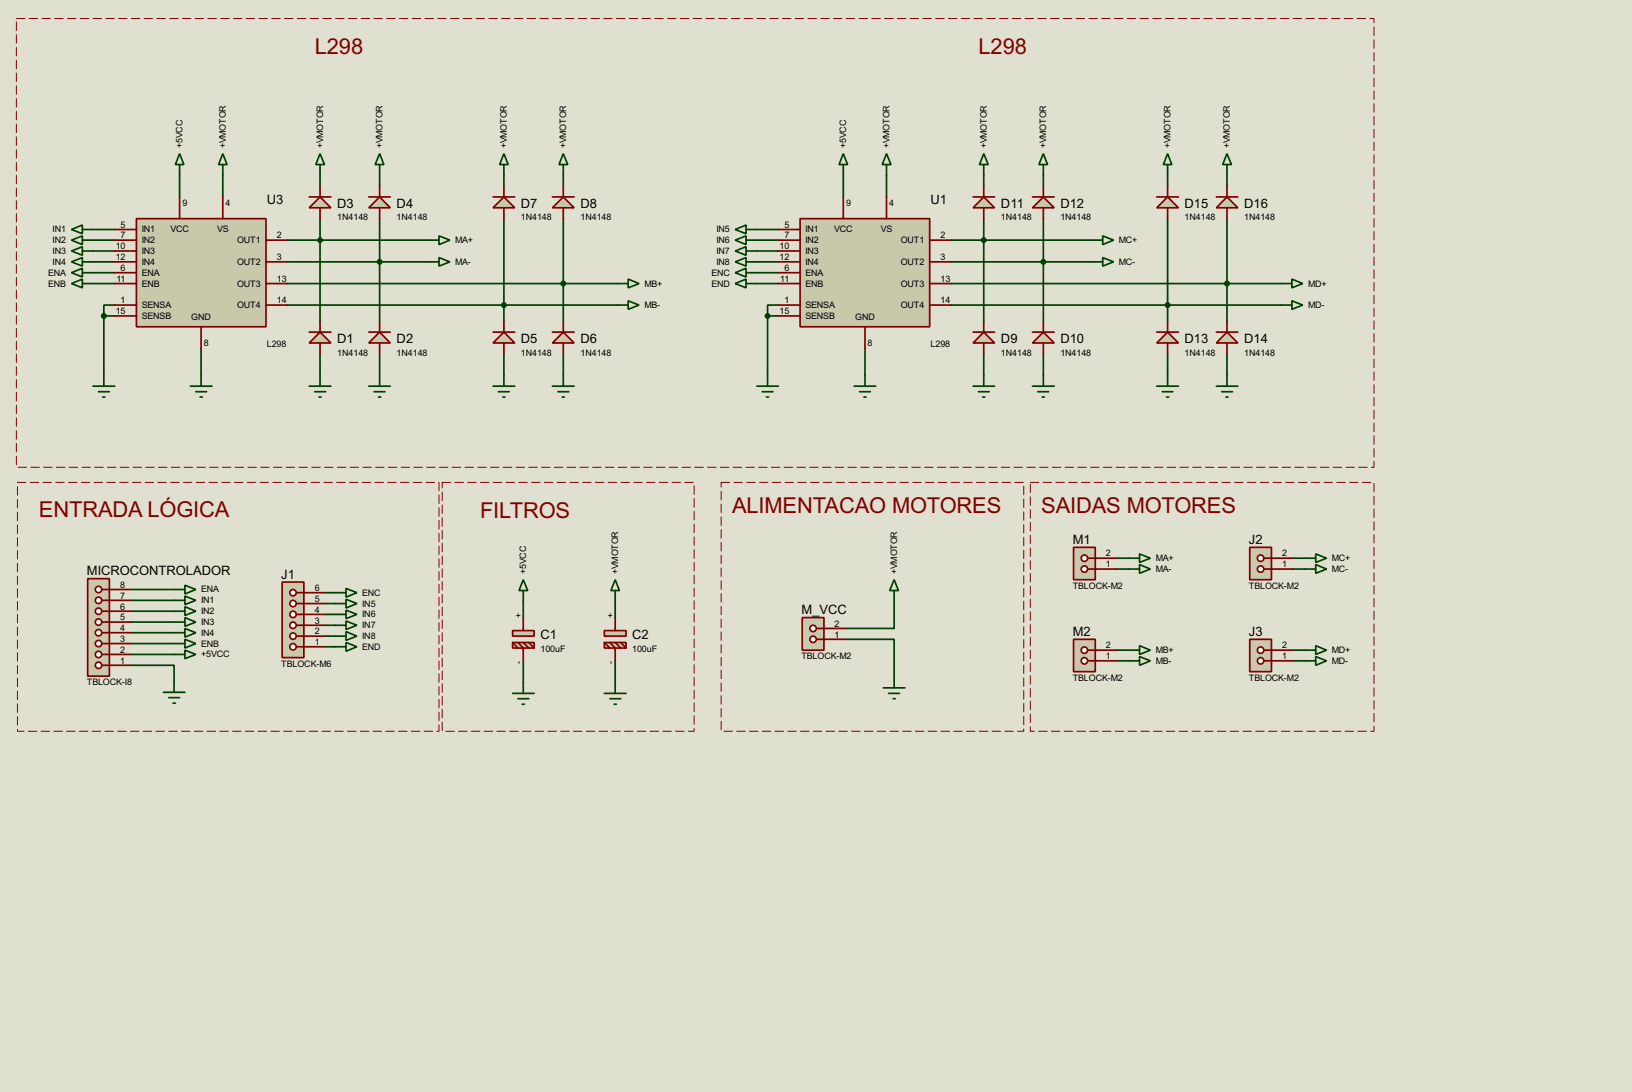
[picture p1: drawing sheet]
<svg xmlns="http://www.w3.org/2000/svg" width="383mm" height="256mm" viewBox="0 0 383 256" stroke-linecap="round" stroke-linejoin="round" font-family="sans-serif">
<path d="M0 0h383.5v256.5h-383.5z" fill="#e0e0d0"/>
<g fill="none" stroke="#004000" stroke-width=".4">
<path d="M21.9 53.9h5.1M21.9 56.4h5.1M21.9 59h5.1M42.2 41.2v5.1M52.4 41.2v5.1M67.6 56.4h33M75.2 41.2v2.5M75.2 51.4v24.1M89.2 41.2v2.5M89.2 51.4v24.1M118.4 41.2v2.5M118.4 51.4v24.1"/>
<path d="M132.4 41.2v2.5M132.4 51.4v24.1M177.9 53.9h5M177.9 56.4h5M177.9 59h5M198.2 41.2v5.1M208.3 41.2v5.1M223.6 56.4h33M231.2 41.2v2.5M231.2 51.4v24.1M245.2 41.2v2.5M245.2 51.4v24.1"/>
<path d="M274.4 41.2v2.5M274.4 51.4v24.1M288.3 41.2v2.5M288.3 51.4v24.1M21.9 64.1h5.1M21.9 61.5h5.1M21.9 66.6h5.1M24.4 74.2h2.6M24.4 74.2v14M27 71.7h-2.6v2.5M67.6 61.5h33M67.6 66.6h77.5"/>
<path d="M67.6 71.7h77.5M177.9 64.1h5M177.9 61.5h5M177.9 66.6h5M180.4 74.2h2.5M180.4 74.2v14M182.9 71.7h-2.5v2.5M223.6 61.5h33M223.6 66.6h77.4M223.6 71.7h77.4M47.3 81.8v6.4M75.2 83.1v5.1"/>
<path d="M89.2 83.1v5.1M118.4 83.1v5.1M132.4 83.1v5.1M203.3 81.8v6.4M231.2 83.1v5.1M245.2 83.1v5.1M274.4 83.1v5.1M288.3 83.1v5.1M30.8 138.5h10.1M76.5 139.2h2.3M262.4 131.1h2.8M262.4 133.7h2.8"/>
<path d="M303.8 131.1h2.8M303.8 133.7h2.8M30.8 156.3h10.1v3.8M30.8 153.7h10.1M30.8 141h10.1M30.8 143.6h10.1M30.8 146.1h10.1M30.8 148.6h10.1M30.8 151.2h10.1M76.5 141.8h2.3M76.5 144.3h2.3M76.5 146.9h2.3"/>
<path d="M76.5 149.4h2.3M76.5 151.9h2.3M123 141.3v3.8M123 155.2v5.1M144.6 141.3v3.8M144.6 155.2v5.1M198.7 150.2h11.4v8.9M210.1 141.3v6.3h-11.4M262.4 152.7h2.8M262.4 155.2h2.8M303.8 152.7h2.8M303.8 155.2h2.8"/>
</g>
<path d="M3.9 4.4h319v105.4h-319z" fill="none" stroke="#e0e0d0" stroke-width=".23"/>
<path d="M3.9 4.4h319v105.4h-319z" fill="none" stroke="#800000" stroke-width=".23" stroke-dasharray="2 1"/>
<path d="M32.1 51.4h30.4v25.4h-30.4z" fill="#c8c8aa" stroke="#800000" stroke-width=".4"/>
<g fill="none" stroke="#800000" stroke-width=".4">
<path d="M27 53.9h5.1M27 56.4h5.1M27 59h5.1M42.2 46.3v5.1M52.4 46.3v5.1M62.5 56.4h5.1M27 64.1h5.1M27 61.5h5.1M27 66.6h5.1M27 71.7h5.1M27 74.2h5.1M47.3 76.8v5"/>
<path d="M62.5 61.5h5.1M62.5 66.6h5.1M62.5 71.7h5.1"/>
</g>
<g fill="none" stroke="#004000" stroke-width=".4">
<path d="M42.2 36.1l1 2.6h-2zM42.2 38.7v2.5M52.4 36.1l1 2.6h-2zM52.4 38.7v2.5M16.8 53.9l2.6-1v2zM16.8 56.4l2.6-1v2.1zM19.4 56.4h2.5M19.4 53.9h2.5M100.6 56.4h2.6M103.2 55.4l2.5 1-2.5 1.1zM16.8 64.1l2.6-1.1v2.1zM19.4 64.1h2.5"/>
<path d="M100.6 61.5h2.6M103.2 60.5l2.5 1-2.5 1zM21.9 90.7h5.1M23.2 92h2.5M24.2 93.3h.5M24.4 88.2v2.5M44.8 90.7h5M46 92h2.6M47 93.3h.6M47.3 88.2v2.5M40.9 153.7h2.6M43.5 152.7l2.5 1-2.5 1z"/>
<path d="M38.4 162.6h5.1M39.7 163.9h2.5M40.7 165.2h.5M40.9 160.1v2.5"/>
</g>
<circle cx="24.4" cy="74.2" r=".5" fill="#004000" stroke="#004000" stroke-width=".4"/>
<path d="M75.2 78l2.6 2.6h-5.1z" fill="#c8c8aa" stroke="#800000" stroke-width=".4"/>
<path d="M72.7 78h5.1M75.2 75.5v2.5M75.2 80.6v2.5" fill="none" stroke="#800000" stroke-width=".4"/>
<path d="M89.2 78l2.5 2.6h-5z" fill="#c8c8aa" stroke="#800000" stroke-width=".4"/>
<path d="M86.7 78h5M89.2 75.5v2.5M89.2 80.6v2.5" fill="none" stroke="#800000" stroke-width=".4"/>
<path d="M75.2 46.3l2.6 2.5h-5.1z" fill="#c8c8aa" stroke="#800000" stroke-width=".4"/>
<path d="M72.7 46.3h5.1M75.2 43.7v2.6M75.2 48.8v2.6" fill="none" stroke="#800000" stroke-width=".4"/>
<path d="M89.2 46.3l2.5 2.5h-5z" fill="#c8c8aa" stroke="#800000" stroke-width=".4"/>
<path d="M86.7 46.3h5M89.2 43.7v2.6M89.2 48.8v2.6" fill="none" stroke="#800000" stroke-width=".4"/>
<g fill="#004000" stroke="#004000" stroke-width=".4">
<circle cx="75.2" cy="56.4" r=".5"/>
<circle cx="89.2" cy="61.5" r=".5"/>
</g>
<g fill="none" stroke="#004000" stroke-width=".4">
<path d="M75.2 36.1l1.1 2.6h-2.1zM75.2 38.7v2.5M89.2 36.1l1 2.6h-2zM89.2 38.7v2.5M145.1 66.6h2.5M145.1 71.7h2.5M147.6 65.6l2.6 1-2.6 1zM147.6 70.7l2.6 1-2.6 1zM72.7 90.7h5.1M74 92h2.5M75 93.3h.5M75.2 88.2v2.5"/>
<path d="M86.7 90.7h5M87.9 92h2.6M89 93.3h.5M89.2 88.2v2.5"/>
</g>
<path d="M118.4 78l2.6 2.6h-5.1z" fill="#c8c8aa" stroke="#800000" stroke-width=".4"/>
<path d="M115.9 78h5.1M118.4 75.5v2.5M118.4 80.6v2.5" fill="none" stroke="#800000" stroke-width=".4"/>
<path d="M132.4 78l2.5 2.6h-5.1z" fill="#c8c8aa" stroke="#800000" stroke-width=".4"/>
<path d="M129.8 78h5.1M132.4 75.5v2.5M132.4 80.6v2.5" fill="none" stroke="#800000" stroke-width=".4"/>
<path d="M118.4 46.3l2.6 2.5h-5.1z" fill="#c8c8aa" stroke="#800000" stroke-width=".4"/>
<path d="M115.9 46.3h5.1M118.4 43.7v2.6M118.4 48.8v2.6" fill="none" stroke="#800000" stroke-width=".4"/>
<path d="M132.4 46.3l2.5 2.5h-5.1z" fill="#c8c8aa" stroke="#800000" stroke-width=".4"/>
<path d="M129.8 46.3h5.1M132.4 43.7v2.6M132.4 48.8v2.6" fill="none" stroke="#800000" stroke-width=".4"/>
<g fill="none" stroke="#004000" stroke-width=".4">
<path d="M118.4 36.1l1 2.6h-2zM118.4 38.7v2.5M132.4 36.1l1 2.6h-2zM132.4 38.7v2.5M16.8 59l2.6-1v2zM19.4 59h2.5M16.8 61.5l2.6-1v2zM16.8 66.6l2.6-1v2zM19.4 61.5h2.5M19.4 66.6h2.5M115.9 90.7h5.1M117.1 92h2.6"/>
<path d="M118.2 93.3h.5M118.4 88.2v2.5M129.8 90.7h5.1M131.1 92h2.6M132.1 93.3h.5M132.4 88.2v2.5"/>
</g>
<g fill="#004000" stroke="#004000" stroke-width=".4">
<circle cx="132.3" cy="66.6" r=".5"/>
<circle cx="118.4" cy="71.7" r=".5"/>
</g>
<path d="M20.6 135.9h5.1v22.9h-5.1z" fill="#c8c8aa" stroke="#800000" stroke-width=".4"/>
<path d="M23.9 156.3h1.8" fill="none" stroke="#800000" stroke-width=".4"/>
<circle cx="23.1" cy="156.3" r=".75" fill="#feffff" stroke="#800000" stroke-width=".4"/>
<path d="M23.9 153.7h1.8" fill="none" stroke="#800000" stroke-width=".4"/>
<circle cx="23.1" cy="153.7" r=".75" fill="#feffff" stroke="#800000" stroke-width=".4"/>
<path d="M23.9 151.2h1.8" fill="none" stroke="#800000" stroke-width=".4"/>
<circle cx="23.1" cy="151.2" r=".75" fill="#feffff" stroke="#800000" stroke-width=".4"/>
<path d="M23.9 148.6h1.8" fill="none" stroke="#800000" stroke-width=".4"/>
<circle cx="23.1" cy="148.6" r=".75" fill="#feffff" stroke="#800000" stroke-width=".4"/>
<path d="M23.9 146.1h1.8" fill="none" stroke="#800000" stroke-width=".4"/>
<circle cx="23.1" cy="146.1" r=".75" fill="#feffff" stroke="#800000" stroke-width=".4"/>
<path d="M23.9 143.6h1.8" fill="none" stroke="#800000" stroke-width=".4"/>
<circle cx="23.1" cy="143.6" r=".75" fill="#feffff" stroke="#800000" stroke-width=".4"/>
<path d="M23.9 141h1.8" fill="none" stroke="#800000" stroke-width=".4"/>
<circle cx="23.1" cy="141" r=".75" fill="#feffff" stroke="#800000" stroke-width=".4"/>
<path d="M23.9 138.5h1.8" fill="none" stroke="#800000" stroke-width=".4"/>
<circle cx="23.1" cy="138.5" r=".75" fill="#feffff" stroke="#800000" stroke-width=".4"/>
<path d="M25.7 138.5h5.1M25.7 156.3h5.1M25.7 153.7h5.1M25.7 151.2h5.1M25.7 148.6h5.1M25.7 146.1h5.1M25.7 143.6h5.1M25.7 141h5.1" fill="none" stroke="#800000" stroke-width=".4"/>
<path d="M40.9 138.5h2.6M43.5 137.5l2.5 1-2.5 1zM40.9 141h2.6M40.9 143.6h2.6M40.9 146.1h2.6M40.9 148.6h2.6M40.9 151.2h2.6M43.5 140l2.5 1-2.5 1zM43.5 142.5l2.5 1.1-2.5 1zM43.5 145.1l2.5 1-2.5 1zM43.5 147.6l2.5 1-2.5 1.1zM43.5 150.2l2.5 1-2.5 1z" fill="none" stroke="#004000" stroke-width=".4"/>
<g fill="#c8c8aa" stroke="#800000" stroke-width=".4">
<path d="M120.5 148.1h5v1.3h-5z"/>
<path d="M120.5 150.9h5v1.3h-5z"/>
</g>
<path d="M120.5 150.9l1.2 1.3M121.7 150.9l1.3 1.3v3M123 145.1v3M123 150.9l1.3 1.3M124.3 150.9l1.2 1.3" fill="none" stroke="#800000" stroke-width=".4"/>
<g fill="#c8c8aa" stroke="#800000" stroke-width=".4">
<path d="M142 148.1h5.1v1.3h-5.1z"/>
<path d="M142 150.9h5.1v1.3h-5.1z"/>
</g>
<path d="M142 150.9l1.3 1.3M143.3 150.9l1.3 1.3v3M144.6 145.1v3M144.6 150.9l1.3 1.3M145.9 150.9l1.2 1.3" fill="none" stroke="#800000" stroke-width=".4"/>
<g fill="none" stroke="#004000" stroke-width=".4">
<path d="M123 136.2l1 2.5h-2zM123 138.7v2.6M144.6 136.2l1 2.5h-2zM144.6 138.7v2.6M210.1 136.2l1 2.5h-2zM210.1 138.7v2.6M120.5 162.9h5M121.7 164.1h2.6M122.7 165.4h.5M123 160.3v2.6M142 162.9h5.1M143.3 164.1h2.6"/>
<path d="M144.3 165.4h.5M144.6 160.3v2.6"/>
</g>
<path d="M4.1 113.3h99.1v58.5h-99.1zM103.9 113.3h59.2v58.5h-59.2zM169.5 113.3h71.1v58.5h-71.1z" fill="none" stroke="#e0e0d0" stroke-width=".23"/>
<path d="M4.1 113.3h99.1v58.5h-99.1zM103.9 113.3h59.2v58.5h-59.2zM169.5 113.3h71.1v58.5h-71.1z" fill="none" stroke="#800000" stroke-width=".23" stroke-dasharray="2 1"/>
<path d="M188.5 145.1h5.1v7.6h-5.1z" fill="#c8c8aa" stroke="#800000" stroke-width=".4"/>
<path d="M191.8 150.2h1.8" fill="none" stroke="#800000" stroke-width=".4"/>
<circle cx="191" cy="150.2" r=".75" fill="#feffff" stroke="#800000" stroke-width=".4"/>
<path d="M191.8 147.6h1.8" fill="none" stroke="#800000" stroke-width=".4"/>
<circle cx="191" cy="147.6" r=".75" fill="#feffff" stroke="#800000" stroke-width=".4"/>
<path d="M193.6 150.2h5.1M193.6 147.6h5.1" fill="none" stroke="#800000" stroke-width=".4"/>
<path d="M210.1 159.1v2.5M207.6 161.6h5.1M208.8 162.9h2.6M209.9 164.1h.5" fill="none" stroke="#004000" stroke-width=".4"/>
<path d="M242.1 113.3h80.8v58.5h-80.8z" fill="none" stroke="#e0e0d0" stroke-width=".23"/>
<path d="M242.1 113.3h80.8v58.5h-80.8z" fill="none" stroke="#800000" stroke-width=".23" stroke-dasharray="2 1"/>
<path d="M252.3 128.6h5.1v7.6h-5.1z" fill="#c8c8aa" stroke="#800000" stroke-width=".4"/>
<path d="M255.6 133.7h1.8" fill="none" stroke="#800000" stroke-width=".4"/>
<circle cx="254.8" cy="133.7" r=".75" fill="#feffff" stroke="#800000" stroke-width=".4"/>
<path d="M255.6 131.1h1.8" fill="none" stroke="#800000" stroke-width=".4"/>
<circle cx="254.8" cy="131.1" r=".75" fill="#feffff" stroke="#800000" stroke-width=".4"/>
<path d="M257.4 133.7h5M257.4 131.1h5" fill="none" stroke="#800000" stroke-width=".4"/>
<path d="M252.3 150.2h5.1v7.6h-5.1z" fill="#c8c8aa" stroke="#800000" stroke-width=".4"/>
<path d="M255.6 155.2h1.8" fill="none" stroke="#800000" stroke-width=".4"/>
<circle cx="254.8" cy="155.2" r=".75" fill="#feffff" stroke="#800000" stroke-width=".4"/>
<path d="M255.6 152.7h1.8" fill="none" stroke="#800000" stroke-width=".4"/>
<circle cx="254.8" cy="152.7" r=".75" fill="#feffff" stroke="#800000" stroke-width=".4"/>
<path d="M257.4 155.2h5M257.4 152.7h5" fill="none" stroke="#800000" stroke-width=".4"/>
<path d="M265.2 131.1h2.6M265.2 133.7h2.6M267.8 130.1l2.5 1-2.5 1zM267.8 132.6l2.5 1.1-2.5 1zM265.2 152.7h2.6M265.2 155.2h2.6M267.8 151.7l2.5 1-2.5 1zM267.8 154.2l2.5 1-2.5 1.1z" fill="none" stroke="#004000" stroke-width=".4"/>
<path d="M188 51.4h30.5v25.4h-30.5z" fill="#c8c8aa" stroke="#800000" stroke-width=".4"/>
<g fill="none" stroke="#800000" stroke-width=".4">
<path d="M182.9 53.9h5.1M182.9 56.4h5.1M182.9 59h5.1M198.2 46.3v5.1M208.3 46.3v5.1M218.5 56.4h5.1M182.9 64.1h5.1M182.9 61.5h5.1M182.9 66.6h5.1M182.9 71.7h5.1M182.9 74.2h5.1M203.3 76.8v5"/>
<path d="M218.5 61.5h5.1M218.5 66.6h5.1M218.5 71.7h5.1"/>
</g>
<g fill="none" stroke="#004000" stroke-width=".4">
<path d="M198.2 36.1l1 2.6h-2zM198.2 38.7v2.5M208.3 36.1l1.1 2.6h-2.1zM208.3 38.7v2.5M172.8 53.9l2.5-1v2zM172.8 56.4l2.5-1v2.1zM175.3 56.4h2.6M175.3 53.9h2.6M256.6 56.4h2.5M259.1 55.4l2.6 1-2.6 1.1zM172.8 64.1l2.5-1.1v2.1zM175.3 64.1h2.6"/>
<path d="M256.6 61.5h2.5M259.1 60.5l2.6 1-2.6 1zM177.9 90.7h5M179.1 92h2.6M180.1 93.3h.5M180.4 88.2v2.5M200.7 90.7h5.1M202 92h2.5M203 93.3h.5M203.3 88.2v2.5"/>
</g>
<circle cx="180.3" cy="74.2" r=".5" fill="#004000" stroke="#004000" stroke-width=".4"/>
<path d="M231.2 78l2.5 2.6h-5z" fill="#c8c8aa" stroke="#800000" stroke-width=".4"/>
<path d="M228.7 78h5M231.2 75.5v2.5M231.2 80.6v2.5" fill="none" stroke="#800000" stroke-width=".4"/>
<path d="M245.2 78l2.5 2.6h-5.1z" fill="#c8c8aa" stroke="#800000" stroke-width=".4"/>
<path d="M242.6 78h5.1M245.2 75.5v2.5M245.2 80.6v2.5" fill="none" stroke="#800000" stroke-width=".4"/>
<path d="M231.2 46.3l2.5 2.5h-5z" fill="#c8c8aa" stroke="#800000" stroke-width=".4"/>
<path d="M228.7 46.3h5M231.2 43.7v2.6M231.2 48.8v2.6" fill="none" stroke="#800000" stroke-width=".4"/>
<path d="M245.2 46.3l2.5 2.5h-5.1z" fill="#c8c8aa" stroke="#800000" stroke-width=".4"/>
<path d="M242.6 46.3h5.1M245.2 43.7v2.6M245.2 48.8v2.6" fill="none" stroke="#800000" stroke-width=".4"/>
<g fill="#004000" stroke="#004000" stroke-width=".4">
<circle cx="231.1" cy="56.4" r=".5"/>
<circle cx="245.1" cy="61.5" r=".5"/>
</g>
<g fill="none" stroke="#004000" stroke-width=".4">
<path d="M231.2 36.1l1 2.6h-2zM231.2 38.7v2.5M245.2 36.1l1 2.6h-2.1zM245.2 38.7v2.5M301 66.6h2.6M301 71.7h2.6M303.6 65.6l2.5 1-2.5 1zM303.6 70.7l2.5 1-2.5 1zM228.7 90.7h5M229.9 92h2.6M230.9 93.3h.5M231.2 88.2v2.5"/>
<path d="M242.6 90.7h5.1M243.9 92h2.5M244.9 93.3h.5M245.2 88.2v2.5"/>
</g>
<path d="M274.4 78l2.5 2.6h-5.1z" fill="#c8c8aa" stroke="#800000" stroke-width=".4"/>
<path d="M271.8 78h5.1M274.4 75.5v2.5M274.4 80.6v2.5" fill="none" stroke="#800000" stroke-width=".4"/>
<path d="M288.3 78l2.6 2.6h-5.1z" fill="#c8c8aa" stroke="#800000" stroke-width=".4"/>
<path d="M285.8 78h5.1M288.3 75.5v2.5M288.3 80.6v2.5" fill="none" stroke="#800000" stroke-width=".4"/>
<path d="M274.4 46.3l2.5 2.5h-5.1z" fill="#c8c8aa" stroke="#800000" stroke-width=".4"/>
<path d="M271.8 46.3h5.1M274.4 43.7v2.6M274.4 48.8v2.6" fill="none" stroke="#800000" stroke-width=".4"/>
<path d="M288.3 46.3l2.6 2.5h-5.1z" fill="#c8c8aa" stroke="#800000" stroke-width=".4"/>
<path d="M285.8 46.3h5.1M288.3 43.7v2.6M288.3 48.8v2.6" fill="none" stroke="#800000" stroke-width=".4"/>
<g fill="none" stroke="#004000" stroke-width=".4">
<path d="M274.4 36.1l1 2.6h-2zM274.4 38.7v2.5M288.3 36.1l1.1 2.6h-2.1zM288.3 38.7v2.5M172.8 59l2.5-1v2zM175.3 59h2.6M172.8 61.5l2.5-1v2zM172.8 66.6l2.5-1v2zM175.3 61.5h2.6M175.3 66.6h2.6M271.8 90.7h5.1M273.1 92h2.5"/>
<path d="M274.1 93.3h.5M274.4 88.2v2.5M285.8 90.7h5.1M287.1 92h2.5M288.1 93.3h.5M288.3 88.2v2.5"/>
</g>
<g fill="#004000" stroke="#004000" stroke-width=".4">
<circle cx="288.3" cy="66.6" r=".5"/>
<circle cx="274.3" cy="71.7" r=".5"/>
</g>
<path d="M66.3 136.7h5.1v17.8h-5.1z" fill="#c8c8aa" stroke="#800000" stroke-width=".4"/>
<path d="M69.7 151.9h1.7" fill="none" stroke="#800000" stroke-width=".4"/>
<circle cx="68.8" cy="151.9" r=".75" fill="#feffff" stroke="#800000" stroke-width=".4"/>
<path d="M69.7 149.4h1.7" fill="none" stroke="#800000" stroke-width=".4"/>
<circle cx="68.8" cy="149.4" r=".75" fill="#feffff" stroke="#800000" stroke-width=".4"/>
<path d="M69.7 146.9h1.7" fill="none" stroke="#800000" stroke-width=".4"/>
<circle cx="68.8" cy="146.9" r=".75" fill="#feffff" stroke="#800000" stroke-width=".4"/>
<path d="M69.7 144.3h1.7" fill="none" stroke="#800000" stroke-width=".4"/>
<circle cx="68.8" cy="144.3" r=".75" fill="#feffff" stroke="#800000" stroke-width=".4"/>
<path d="M69.7 141.8h1.7" fill="none" stroke="#800000" stroke-width=".4"/>
<circle cx="68.8" cy="141.8" r=".75" fill="#feffff" stroke="#800000" stroke-width=".4"/>
<path d="M69.7 139.2h1.7" fill="none" stroke="#800000" stroke-width=".4"/>
<circle cx="68.8" cy="139.2" r=".75" fill="#feffff" stroke="#800000" stroke-width=".4"/>
<path d="M71.4 139.2h5.1M71.4 151.9h5.1M71.4 149.4h5.1M71.4 146.9h5.1M71.4 144.3h5.1M71.4 141.8h5.1" fill="none" stroke="#800000" stroke-width=".4"/>
<path d="M78.8 139.2h2.5M81.3 138.2l2.6 1-2.6 1.1zM78.8 141.8h2.5M78.8 144.3h2.5M78.8 146.9h2.5M78.8 149.4h2.5M78.8 151.9h2.5M81.3 140.8l2.6 1-2.6 1zM81.3 143.3l2.6 1-2.6 1zM81.3 145.9l2.6 1-2.6 1zM81.3 148.4l2.6 1-2.6 1zM81.3 150.9l2.6 1-2.6 1.1z" fill="none" stroke="#004000" stroke-width=".4"/>
<path d="M293.7 128.6h5.1v7.6h-5.1z" fill="#c8c8aa" stroke="#800000" stroke-width=".4"/>
<path d="M297 133.7h1.8" fill="none" stroke="#800000" stroke-width=".4"/>
<circle cx="296.2" cy="133.7" r=".75" fill="#feffff" stroke="#800000" stroke-width=".4"/>
<path d="M297 131.1h1.8" fill="none" stroke="#800000" stroke-width=".4"/>
<circle cx="296.2" cy="131.1" r=".75" fill="#feffff" stroke="#800000" stroke-width=".4"/>
<path d="M298.8 133.7h5M298.8 131.1h5" fill="none" stroke="#800000" stroke-width=".4"/>
<path d="M293.7 150.2h5.1v7.6h-5.1z" fill="#c8c8aa" stroke="#800000" stroke-width=".4"/>
<path d="M297 155.2h1.8" fill="none" stroke="#800000" stroke-width=".4"/>
<circle cx="296.2" cy="155.2" r=".75" fill="#feffff" stroke="#800000" stroke-width=".4"/>
<path d="M297 152.7h1.8" fill="none" stroke="#800000" stroke-width=".4"/>
<circle cx="296.2" cy="152.7" r=".75" fill="#feffff" stroke="#800000" stroke-width=".4"/>
<path d="M298.8 155.2h5M298.8 152.7h5" fill="none" stroke="#800000" stroke-width=".4"/>
<path d="M306.6 131.1h2.6M306.6 133.7h2.6M309.2 130.1l2.5 1-2.5 1zM309.2 132.6l2.5 1.1-2.5 1zM306.6 152.7h2.6M306.6 155.2h2.6M309.2 151.7l2.5 1-2.5 1zM309.2 154.2l2.5 1-2.5 1.1z" fill="none" stroke="#004000" stroke-width=".4"/>
<g font-size="5.8" fill="#800000">
<text x="74" y="12.7">L298</text>
<text x="229.9" y="12.7">L298</text>
<text x="9.2" y="121.5">ENTRADA LÓGICA</text>
<text x="112.8" y="121.7">FILTROS</text>
<text x="172" y="120.5">ALIMENTACAO MOTORES</text>
<text x="244.7" y="120.5">SAIDAS MOTORES</text>
</g>
<g font-size="3.4">
<text x="62.7" y="48">U3</text>
<text x="218.7" y="48">U1</text>
<text x="79.3" y="48.8">D3</text>
<text x="93.2" y="48.8">D4</text>
<text x="122.4" y="48.8">D7</text>
<text x="136.4" y="48.8">D8</text>
<text x="235.2" y="48.8">D11</text>
<text x="249.2" y="48.8">D12</text>
<text x="278.4" y="48.8">D15</text>
<text x="292.4" y="48.8">D16</text>
<text x="79.3" y="80.6">D1</text>
<text x="93.2" y="80.6">D2</text>
<text x="122.4" y="80.6">D5</text>
<text x="136.4" y="80.6">D6</text>
<text x="235.2" y="80.6">D9</text>
<text x="249.2" y="80.6">D10</text>
<text x="278.4" y="80.6">D13</text>
<text x="292.4" y="80.6">D14</text>
<text x="252.1" y="127.8">M1</text>
<text x="293.5" y="127.8">J2</text>
<text x="20.4" y="135.1">MICROCONTROLADOR</text>
<text x="66.1" y="135.9">J1</text>
<text x="188.3" y="144.3">M_VCC</text>
<text x="252.1" y="149.4">M2</text>
<text x="293.5" y="149.4">J3</text>
<text x="127" y="150.2">C1</text>
<text x="148.6" y="150.2">C2</text>
</g>
<g font-size="2.4">
<text x="42.9" y="34.9" transform="rotate(-90 42.9 34.9)">+5VCC</text>
<text x="53.1" y="34.8" transform="rotate(-90 53.1 34.8)">+VMOTOR</text>
<text x="75.9" y="34.9" transform="rotate(-90 75.9 34.9)">+VMOTOR</text>
<text x="89.9" y="34.9" transform="rotate(-90 89.9 34.9)">+VMOTOR</text>
<text x="119.1" y="34.8" transform="rotate(-90 119.1 34.8)">+VMOTOR</text>
<text x="133.1" y="34.9" transform="rotate(-90 133.1 34.9)">+VMOTOR</text>
<text x="198.9" y="34.9" transform="rotate(-90 198.9 34.9)">+5VCC</text>
<text x="209" y="34.9" transform="rotate(-90 209 34.9)">+VMOTOR</text>
<text x="231.9" y="34.9" transform="rotate(-90 231.9 34.9)">+VMOTOR</text>
<text x="245.9" y="34.9" transform="rotate(-90 245.9 34.9)">+VMOTOR</text>
<text x="275.1" y="34.9" transform="rotate(-90 275.1 34.9)">+VMOTOR</text>
<text x="289" y="34.9" transform="rotate(-90 289 34.9)">+VMOTOR</text>
<text x="28.4" y="53.5">5</text>
<text x="42.9" y="48.4">9</text>
<text x="53" y="48.4">4</text>
<text x="79.3" y="51.8">1N4148</text>
<text x="93.2" y="51.8">1N4148</text>
<text x="122.4" y="51.8">1N4148</text>
<text x="136.4" y="51.8">1N4148</text>
<text x="184.3" y="53.5">5</text>
<text x="198.8" y="48.4">9</text>
<text x="209" y="48.4">4</text>
<text x="235.2" y="51.8">1N4148</text>
<text x="249.2" y="51.8">1N4148</text>
<text x="278.4" y="51.8">1N4148</text>
<text x="292.4" y="51.8">1N4148</text>
<text x="12.4" y="54.6">IN1</text>
<text x="12.4" y="57.1">IN2</text>
<text x="12.4" y="59.6">IN3</text>
<text x="27.2" y="58.6">10</text>
<text x="28.4" y="56">7</text>
<text x="33.3" y="54.6">IN1</text>
<text x="33.3" y="57.1">IN2</text>
<text x="33.3" y="59.6">IN3</text>
<text x="40.1" y="54.5">VCC</text>
<text x="51" y="54.5">VS</text>
<text x="55.7" y="57.1">OUT1</text>
<text x="65.1" y="56">2</text>
<text x="107" y="57.1">MA+</text>
<text x="168.4" y="54.6">IN5</text>
<text x="168.4" y="57.1">IN6</text>
<text x="168.4" y="59.6">IN7</text>
<text x="183.2" y="58.6">10</text>
<text x="184.3" y="56">7</text>
<text x="189.3" y="54.6">IN1</text>
<text x="189.3" y="57.1">IN2</text>
<text x="189.3" y="59.6">IN3</text>
<text x="196" y="54.5">VCC</text>
<text x="207" y="54.5">VS</text>
<text x="211.7" y="57.1">OUT1</text>
<text x="221" y="56">2</text>
<text x="262.9" y="57.1">MC+</text>
<text x="11.3" y="64.8">ENA</text>
<text x="12.4" y="62.2">IN4</text>
<text x="27.2" y="61.1">12</text>
<text x="28.4" y="63.6">6</text>
<text x="33.3" y="64.8">ENA</text>
<text x="33.3" y="62.2">IN4</text>
<text x="55.7" y="62.2">OUT2</text>
<text x="65.1" y="61.1">3</text>
<text x="107" y="62.2">MA-</text>
<text x="167.2" y="64.8">ENC</text>
<text x="168.4" y="62.2">IN8</text>
<text x="183.2" y="61.1">12</text>
<text x="184.3" y="63.6">6</text>
<text x="189.3" y="64.8">ENA</text>
<text x="189.3" y="62.2">IN4</text>
<text x="211.7" y="62.2">OUT2</text>
<text x="221" y="61.1">3</text>
<text x="262.9" y="62.2">MC-</text>
<text x="11.3" y="67.3">ENB</text>
<text x="27.4" y="66.2">11</text>
<text x="28.4" y="71.3">1</text>
<text x="33.3" y="67.3">ENB</text>
<text x="55.7" y="67.3">OUT3</text>
<text x="65.1" y="66.2">13</text>
<text x="65.1" y="71.3">14</text>
<text x="151.4" y="67.3">MB+</text>
<text x="167.2" y="67.3">END</text>
<text x="183.3" y="66.2">11</text>
<text x="184.3" y="71.3">1</text>
<text x="189.3" y="67.3">ENB</text>
<text x="211.7" y="67.3">OUT3</text>
<text x="221" y="66.2">13</text>
<text x="221" y="71.3">14</text>
<text x="307.4" y="67.3">MD+</text>
<text x="27.2" y="73.8">15</text>
<text x="33.3" y="72.3">SENSA</text>
<text x="33.3" y="74.9">SENSB</text>
<text x="45" y="75.1">GND</text>
<text x="55.7" y="72.3">OUT4</text>
<text x="151.4" y="72.3">MB-</text>
<text x="183.2" y="73.8">15</text>
<text x="189.3" y="72.3">SENSA</text>
<text x="189.3" y="74.9">SENSB</text>
<text x="201" y="75.1">GND</text>
<text x="211.7" y="72.3">OUT4</text>
<text x="307.4" y="72.3">MD-</text>
<text x="47.9" y="81.2">8</text>
<text x="62.7" y="81.4">L298</text>
<text x="79.3" y="83.5">1N4148</text>
<text x="93.2" y="83.5">1N4148</text>
<text x="122.4" y="83.5">1N4148</text>
<text x="136.4" y="83.5">1N4148</text>
<text x="203.9" y="81.2">8</text>
<text x="218.7" y="81.4">L298</text>
<text x="235.2" y="83.5">1N4148</text>
<text x="249.2" y="83.5">1N4148</text>
<text x="278.4" y="83.5">1N4148</text>
<text x="292.4" y="83.5">1N4148</text>
<text x="259.9" y="130.7">2</text>
<text x="271.6" y="131.8">MA+</text>
<text x="301.3" y="130.7">2</text>
<text x="313" y="131.8">MC+</text>
<text x="123.6" y="134.9" transform="rotate(-90 123.6 134.9)">+5VCC</text>
<text x="145.3" y="134.9" transform="rotate(-90 145.3 134.9)">+VMOTOR</text>
<text x="210.8" y="134.9" transform="rotate(-90 210.8 134.9)">+VMOTOR</text>
<text x="259.9" y="133.3">1</text>
<text x="271.6" y="134.4">MA-</text>
<text x="301.3" y="133.3">1</text>
<text x="313" y="134.4">MC-</text>
<text x="28.2" y="143.2">6</text>
<text x="28.2" y="140.6">7</text>
<text x="28.2" y="138.1">8</text>
<text x="47.3" y="139.2">ENA</text>
<text x="47.3" y="141.7">IN1</text>
<text x="74" y="143.9">4</text>
<text x="74" y="141.4">5</text>
<text x="74" y="138.8">6</text>
<text x="85.1" y="139.9">ENC</text>
<text x="85.1" y="142.5">IN5</text>
<text x="252.1" y="138.3">TBLOCK-M2</text>
<text x="293.5" y="138.3">TBLOCK-M2</text>
<text x="28.2" y="148.2">4</text>
<text x="28.2" y="145.7">5</text>
<text x="47.3" y="144.3">IN2</text>
<text x="47.3" y="146.8">IN3</text>
<text x="47.3" y="149.3">IN4</text>
<text x="74" y="149">2</text>
<text x="74" y="146.5">3</text>
<text x="85.1" y="145">IN6</text>
<text x="85.1" y="147.6">IN7</text>
<text x="122.6" y="145.1" transform="rotate(-90 122.6 145.1)">+</text>
<text x="144.2" y="145" transform="rotate(-90 144.2 145)">+</text>
<text x="196.1" y="149.8">1</text>
<text x="196.1" y="147.2">2</text>
<text x="28.2" y="155.9">1</text>
<text x="28.2" y="153.3">2</text>
<text x="28.2" y="150.8">3</text>
<text x="47.3" y="154.4">+5VCC</text>
<text x="47.3" y="151.9">ENB</text>
<text x="74" y="151.5">1</text>
<text x="85.1" y="150.1">IN8</text>
<text x="85.1" y="152.6">END</text>
<text x="122.6" y="155.9" transform="rotate(-90 122.6 155.9)">-</text>
<text x="127" y="153.1">100uF</text>
<text x="144.2" y="155.9" transform="rotate(-90 144.2 155.9)">-</text>
<text x="148.6" y="153.1">100uF</text>
<text x="188.3" y="154.8">TBLOCK-M2</text>
<text x="259.9" y="154.8">1</text>
<text x="259.9" y="152.3">2</text>
<text x="271.6" y="153.4">MB+</text>
<text x="271.6" y="155.9">MB-</text>
<text x="301.3" y="154.8">1</text>
<text x="301.3" y="152.3">2</text>
<text x="313" y="153.4">MD+</text>
<text x="313" y="155.9">MD-</text>
<text x="20.4" y="160.9">TBLOCK-I8</text>
<text x="66.1" y="156.6">TBLOCK-M6</text>
<text x="252.1" y="159.9">TBLOCK-M2</text>
<text x="293.5" y="159.9">TBLOCK-M2</text>
</g>
</svg>
